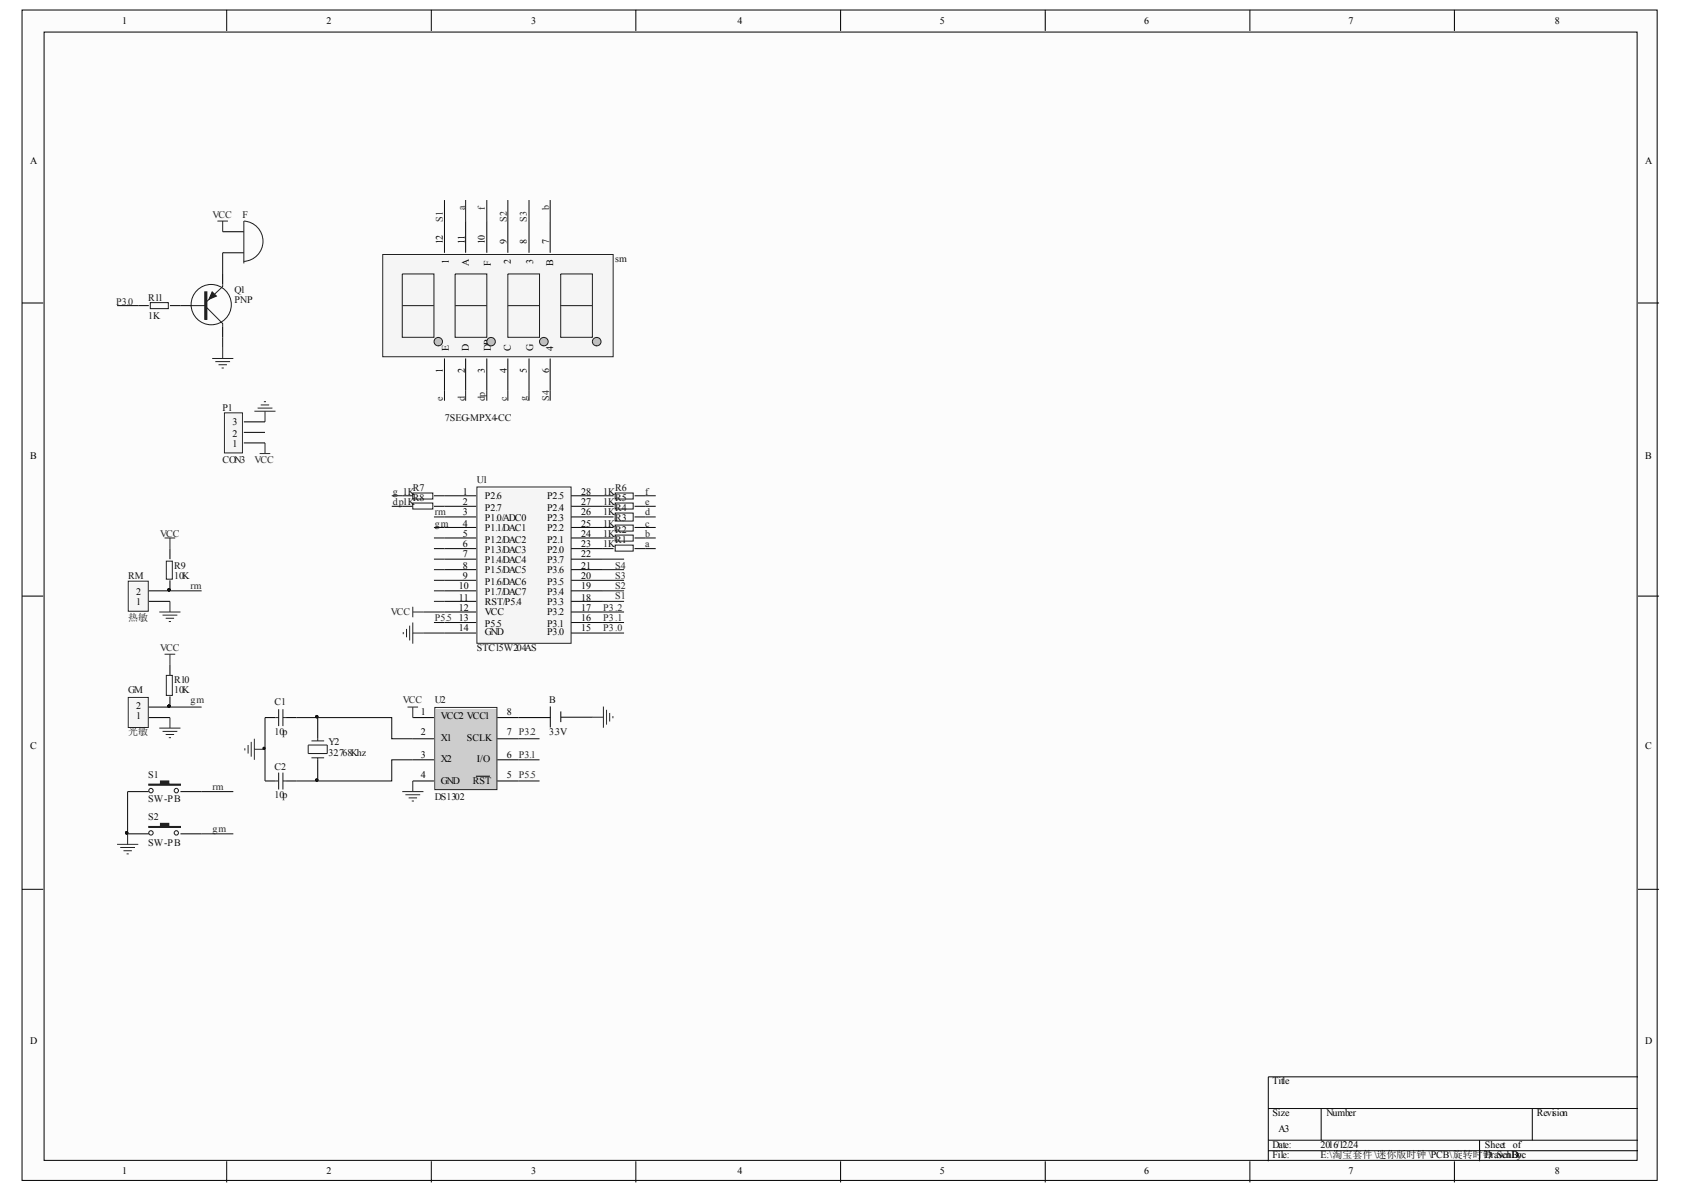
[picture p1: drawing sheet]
<svg xmlns="http://www.w3.org/2000/svg" width="297mm" height="210mm" viewBox="0 0 297 210" stroke-linecap="round" stroke-linejoin="round" font-family="sans-serif">
<path d="M4.2 2.1h287.5v205.7h-287.5z" fill="#fcfcfc"/>
<path d="M3.9 1.8h287.8v206h-287.8z" fill="none" stroke="#000" stroke-width=".18"/>
<path d="M8.1 6h280.1v198.3h-280.1z" fill="#fcfcfc"/>
<g fill="none" stroke="#000" stroke-width=".18">
<path d="M7.8 5.6h280.4v198.7h-280.4zM39.9 1.7v3.7M75.9 1.7v3.7M111.9 1.7v3.7M148 1.7v3.7M184 1.7v3.7M220 1.7v3.7M256.1 1.7v3.7M3.9 53.3h3.7M24.3 53.8h1.9M29.9 53.8h1.9M39.2 40.8h3.7"/>
<path d="M39.2 44.5h3.7M288.4 53.3h3.7M70.8 89.1h1.9M70.8 87.3h1.9M76.4 89.1h1.9M76.4 87.3h1.9M106.1 96.6h1.9M106.1 94.7h1.9M106.1 92.8h1.9M106.1 91h1.9M106.1 89.1h1.9M106.1 87.3h1.9"/>
<path d="M111.7 96.6h1.9M111.7 94.7h1.9M111.7 92.8h1.9M111.7 91h1.9M111.7 89.1h1.9M111.7 87.3h1.9M3.9 104.9h3.7M288.4 104.9h3.7M3.9 156.5h3.7M288.4 156.5h3.7M223.3 195.1h65.1M232.6 195.1v5.6"/>
<path d="M269.8 195.1v5.6M288.4 189.6h-65.1v14.8M39.9 204.4v3.7M75.9 204.4v3.7M111.9 204.4v3.7M148 204.4v3.7M184 204.4v3.7M220 204.4v3.7M223.3 200.7h65.1M223.3 202.6h65.1M256.1 204.4v3.7M260.5 200.7v3.7"/>
</g>
<path d="M26.5 53.3h3.1v1h-3.1zM42.9 46a3.6 3.6 0 0 0 3.4-3.5 3.6 3.6 0 0 0-3.4-3.6v7.5M72.7 86.8h3.5v1h-3.5zM72.7 88.5h3.5v1.1h-3.5zM108.3 96h3.2v1h-3.2zM108.3 94.2h3.2v1h-3.2zM108.3 92.4h3.2v1.1h-3.2zM108.3 90.3h3.2v1.4h-3.2zM108.3 88.5h3.2v1.1h-3.2zM108.3 86.8h3.2v1h-3.2z" fill="none" stroke="#1c1c1c" stroke-width=".18"/>
<path d="M39.2 44.5v3.7M39.2 59.4v1.8M69 87.3h1.8M69 89.1h1.8M113.6 87.3h1.8M113.6 89.1h1.8M113.6 91h1.8M113.6 92.8h1.8M113.6 94.7h1.8M113.6 96.6h1.8" fill="none" stroke="#0e0e0e" stroke-width=".18"/>
<path d="M38.3 38.9h1.8M39.2 38.9v1.9M37.4 63.1h3.7M37.9 63.7h2.6M38.5 64.2h1.5M39 64.8h.4M39.2 61.2v1.9" fill="none" stroke="#262626" stroke-width=".18"/>
<path d="M76.9 124.9h10.6v14.1h-10.6z" fill="#cdcdcd"/>
<g fill="none" stroke="#262626" stroke-width=".18">
<path d="M70.8 139.3h3.7M71.4 139.9h2.6M71.7 124.5h1.9M72.7 124.5v1.8M72.7 137.5v1.8M76.6 124.5h10.9v14.5h-10.9zM104.4 126.3h1.8M106.2 124.4v3.7M106.8 124.9v2.7M107.3 125.5v1.5M107.9 126.1v.3M71.9 140.4h1.5"/>
<path d="M72.5 141h.4"/>
</g>
<g fill="none" stroke="#000" stroke-width=".18">
<path d="M55.9 126.3v3.7M55.9 133.7v3.8M72.7 126.3h3.7M72.7 130h3.7M72.7 133.7h3.7M72.7 137.5h3.7M83.8 136.6h2.5M87.6 126.3h9.3M87.6 130h3.7M87.6 133.7h3.7M87.6 137.5h3.7M96.9 124.4v3.7"/>
<path d="M98.7 125.2v1.9M98.8 126.3h5.6"/>
</g>
<g fill="#0e0e0e" stroke="#0e0e0e" stroke-width=".18">
<path d="M55.6 137.2h.3v.3l-.3-.1z" fill-rule="evenodd"/>
<path d="M55.6 126h.3v.3h-.3z" fill-rule="evenodd"/>
<path d="M55.6 137.2h.3v.3l-.3-.1z" fill-rule="evenodd"/>
<path d="M55.6 126h.3v.3h-.3z" fill-rule="evenodd"/>
</g>
<path d="M54.3 131.1h3.3v1.5h-3.3zM54.8 130.4h2.3M54.8 133.4h2.3M55.9 130v.4M55.9 133.4v.3" fill="none" stroke="#1c1c1c" stroke-width=".18"/>
<path d="M76.4 109.6h1.9M91.3 130h3.7M91.3 133.7h3.7M91.3 137.5h3.7" fill="none" stroke="#0e0e0e" stroke-width=".18"/>
<path d="M22.9 102.7h3.2v4.9h-3.2z" fill="#f5f5f5"/>
<path d="M22.6 102.3h3.5v5.3h-3.5z" fill="none" stroke="#262626" stroke-width=".18"/>
<path d="M26.2 105.9h3.7M26.2 104h3.7" fill="none" stroke="#000" stroke-width=".18"/>
<circle cx="29.7" cy="103.8" r=".2" fill="#0e0e0e" stroke="#0e0e0e" stroke-width=".18"/>
<path d="M22.9 123.1h3.2v5h-3.2z" fill="#f5f5f5"/>
<g fill="none" stroke="#262626" stroke-width=".18">
<path d="M44.8 72.4h3.7M45.4 71.8h2.6M45.7 79.8h1.9M45.9 71.3h1.5M46.5 70.7h.3M46.7 72.4v1.9M46.7 78v1.8M29 94.7h1.8M29.9 94.7v1.9M28 107.7h3.8M28.6 108.3h2.6M29 115.2h1.8"/>
<path d="M29.2 108.8h1.4M29.7 109.4h.4M29.9 105.9v1.8M29.9 115.2v1.8M71 111.3v.3M71.6 110.7v1.5M72.1 110.1v2.6M72.7 107.7h1.8M72.7 106.8v1.9M72.7 109.6v3.7M72.7 111.4h1.8M22.6 122.8h3.5v5.3h-3.5z"/>
<path d="M28 128.2h3.8M28.6 128.7h2.6M29.2 129.3h1.4M29.7 129.8h.4M29.9 126.3v1.9M43.1 131.7v.4M43.7 131.1v1.5M44.2 130.6v2.6M44.8 130v3.7M44.8 131.9h1.9M20.6 148.6h3.7M21.2 149.2h2.6"/>
<path d="M21.7 149.8h1.5M22.3 150.3h.4M22.5 146.8v1.8"/>
</g>
<g fill="none" stroke="#000" stroke-width=".18">
<path d="M29.9 96.6v1.8M29.9 102.2v1.8M29.9 117v1.9M22.5 139.3h3.7M26.2 126.3h3.7M29.9 122.6v1.9h-3.7M31.8 139.3h3.7M46.7 126.3h1.8M46.7 137.5h1.8M50.4 126.3h1.8M50.4 137.5h1.8M22.5 146.8h3.7"/>
<path d="M31.8 146.8h3.7"/>
</g>
<g fill="#0e0e0e" stroke="#0e0e0e" stroke-width=".18">
<circle cx="29.7" cy="124.3" r=".19"/>
<circle cx="29.7" cy="103.8" r=".2"/>
<circle cx="22.3" cy="146.6" r=".2"/>
<circle cx="46.5" cy="131.7" r=".2"/>
</g>
<g fill="none" stroke="#1c1c1c" stroke-width=".18">
<path d="M29.3 98.8h1v3.2h-1zM29.3 118.9h1v3.5h-1zM48.5 126.3h.6M48.5 137.5h.6M49.1 124.8v3M49.1 136v3M49.8 124.8v3M49.8 136v3M49.8 126.3h.6M49.8 137.5h.6"/>
<circle cx="26.6" cy="139.2" r=".39"/>
<circle cx="31" cy="139.2" r=".39"/>
<circle cx="26.6" cy="146.6" r=".39"/>
<circle cx="31" cy="146.6" r=".38"/>
</g>
<g fill="#1c1c1c" stroke="#1c1c1c" stroke-width=".18">
<path d="M26.2 138h2v-.5h1.5v.5h2.1v.2h-5.6z" fill-rule="evenodd"/>
<path d="M26.2 145.5h2v-.6h1.5v.6h2.1v.2h-5.6z" fill-rule="evenodd"/>
</g>
<g fill="none" stroke="#0e0e0e" stroke-width=".18">
<path d="M106.1 98.4h3.8M29.9 104h5.6M74.5 107.7h3.8M74.5 111.4h3.8M106.1 104h3.8M106.1 100.3h3.8M106.1 102.2h3.8M106.1 107.7h3.8M106.1 111.4h3.8M106.1 109.6h3.8M106.1 105.9h3.8M22.5 139.3v7.5"/>
<path d="M29.9 124.5h5.6M35.5 139.3h5.6M46.7 126.3v11.2M52.2 126.3h16.8v3.7h3.7M72.7 133.7h-3.7v3.8h-16.8M35.5 146.8h5.6"/>
</g>
<path d="M67.7 45.2h40.2v17.6h-40.2z" fill="#f5f5f5"/>
<path d="M67.4 44.8h40.5v18h-40.5z" fill="none" stroke="#262626" stroke-width=".18"/>
<path d="M70.8 48.2h5.6v11.2h-5.6zM70.8 53.8h5.6M80.1 48.2h5.6v11.2h-5.6zM80.1 53.8h5.6M89.4 48.2h5.6v11.2h-5.6zM89.4 53.8h5.6M98.7 48.2h5.6v11.2h-5.6zM98.7 53.8h5.6" fill="none" stroke="#1c1c1c" stroke-width=".18"/>
<path d="M78.3 38.9v5.6M82 38.9v5.6M85.7 38.9v5.6M89.4 38.9v5.6M93.1 38.9v5.6M96.9 38.9v5.6M78.3 63.1v5.6M82 63.1v5.6M85.7 63.1v5.6M89.4 63.1v5.6M93.1 63.1v5.6M96.9 63.1v5.6" fill="none" stroke="#000" stroke-width=".18"/>
<g fill="#c0c0c0" stroke="#1c1c1c" stroke-width=".18">
<circle cx="77.2" cy="60.1" r=".74"/>
<circle cx="86.5" cy="60.1" r=".75"/>
<circle cx="95.8" cy="60.1" r=".75"/>
<circle cx="105.1" cy="60.1" r=".75"/>
</g>
<g fill="none" stroke="#0e0e0e" stroke-width=".18">
<path d="M78.3 35.2v3.7M82 35.2v3.7M85.7 35.2v3.7M89.4 35.2v3.7M93.1 35.2v3.7M96.9 35.2v3.7M20.6 53.8h3.7M78.3 68.7v1.8M82 68.7v1.8M85.7 68.7v1.8M89.4 68.7v1.8M93.1 68.7v1.8"/>
<path d="M96.9 68.7v1.8M76.4 91h1.9M76.4 92.8h1.9M76.4 94.7h1.9M76.4 96.6h1.9M76.4 98.4h1.9M76.4 100.3h1.9M76.4 102.2h1.9M76.4 104h1.9M76.4 105.9h1.9"/>
</g>
<path d="M31.8 53.8h1.8M39.2 48.2v1.9M39.2 57.5v1.9" fill="none" stroke="#000" stroke-width=".18"/>
<g fill="none" stroke="#1c1c1c" stroke-width=".18">
<path d="M33.4 53.8h2.6M36.4 54.2l2.8 2.8v.5M39.2 50.1v.3l-2.8 2.6"/>
<circle cx="37.2" cy="53.6" r="3.5"/>
</g>
<g fill="#1c1c1c" stroke="#1c1c1c" stroke-width=".18">
<path d="M37.4 51.4l.7 .7-1.3 .6z"/>
<path d="M36 51.4h.4v4.8h-.4z" fill-rule="evenodd"/>
</g>
<path d="M84.3 86.1h16.2v27.1h-16.2z" fill="#f5f5f5"/>
<path d="M84 85.7h16.5v27.5h-16.5z" fill="none" stroke="#262626" stroke-width=".18"/>
<g fill="none" stroke="#000" stroke-width=".18">
<path d="M78.3 87.3h5.5M78.3 89.1h5.5M78.3 91h5.5M78.3 92.8h5.5M78.3 94.7h5.5M78.3 96.6h5.5M78.3 98.4h5.5M100.6 87.3h5.5M100.6 89.1h5.5M100.6 91h5.5M100.6 92.8h5.5M100.6 94.7h5.5"/>
<path d="M100.6 96.6h5.5M100.6 98.4h5.5M78.3 100.3h5.5M78.3 102.2h5.5M78.3 104h5.5M78.3 105.9h5.5M78.3 107.7h5.5M78.3 109.6h5.5M78.3 111.4h5.5M100.6 100.3h5.5M100.6 102.2h5.5M100.6 104h5.5"/>
<path d="M100.6 105.9h5.5M100.6 107.7h5.5M100.6 109.6h5.5M100.6 111.4h5.5"/>
</g>
<path d="M39.9 73h2.8v6.7h-2.8z" fill="#f5f5f5"/>
<path d="M39.5 72.7h3.2v7h-3.2z" fill="none" stroke="#262626" stroke-width=".18"/>
<path d="M42.9 78h3.8M42.9 76.1h3.8M42.9 74.3h3.8" fill="none" stroke="#000" stroke-width=".18"/>
<g font-size="1.8">
<text x="21.5" y="4.2">1</text>
<text x="57.5" y="4.2">2</text>
<text x="93.5" y="4.2">3</text>
<text x="129.8" y="4.2">4</text>
<text x="165.4" y="4.2">5</text>
<text x="201.4" y="4.2">6</text>
<text x="237.4" y="4.2">7</text>
<text x="273.8" y="4.2">8</text>
<text x="5.3" y="28.9">A</text>
<text x="289.6" y="28.9">A</text>
<text x="78" y="43" transform="rotate(-90 78 43)">12</text>
<text x="79" y="46.6" transform="rotate(-90 79 46.6)">1</text>
<text x="81.8" y="43" transform="rotate(-90 81.8 43)">11</text>
<text x="82.5" y="46.9" transform="rotate(-90 82.5 46.9)">A</text>
<text x="85.4" y="43" transform="rotate(-90 85.4 43)">10</text>
<text x="86.4" y="46.9" transform="rotate(-90 86.4 46.9)">F</text>
<text x="89.3" y="43" transform="rotate(-90 89.3 43)">9</text>
<text x="90" y="46.6" transform="rotate(-90 90 46.6)">2</text>
<text x="92.8" y="43" transform="rotate(-90 92.8 43)">8</text>
<text x="93.8" y="46.6" transform="rotate(-90 93.8 46.6)">3</text>
<text x="96.7" y="43" transform="rotate(-90 96.7 43)">7</text>
<text x="97.4" y="46.9" transform="rotate(-90 97.4 46.9)">B</text>
<text x="78" y="65.6" transform="rotate(-90 78 65.6)">1</text>
<text x="79" y="61.7" transform="rotate(-90 79 61.7)">E</text>
<text x="81.8" y="65.6" transform="rotate(-90 81.8 65.6)">2</text>
<text x="82.5" y="61.7" transform="rotate(-90 82.5 61.7)">D</text>
<text x="85.4" y="65.6" transform="rotate(-90 85.4 65.6)">3</text>
<text x="86.4" y="61.7" transform="rotate(-90 86.4 61.7)">DP</text>
<text x="89.3" y="65.6" transform="rotate(-90 89.3 65.6)">4</text>
<text x="90" y="61.7" transform="rotate(-90 90 61.7)">C</text>
<text x="92.8" y="65.6" transform="rotate(-90 92.8 65.6)">5</text>
<text x="93.8" y="61.7" transform="rotate(-90 93.8 61.7)">G</text>
<text x="96.7" y="65.6" transform="rotate(-90 96.7 65.6)">6</text>
<text x="97.4" y="61.7" transform="rotate(-90 97.4 61.7)">4</text>
<text x="40.9" y="76.9">2</text>
<text x="40.9" y="74.8">3</text>
<text x="5.3" y="80.8">B</text>
<text x="40.9" y="78.7">1</text>
<text x="289.6" y="80.8">B</text>
<text x="81.5" y="87.1">1</text>
<text x="81.5" y="88.9">2</text>
<text x="85.4" y="87.8">P2.6</text>
<text x="85.4" y="89.9">P2.7</text>
<text x="96.3" y="89.9">P2.4</text>
<text x="96.3" y="87.8">P2.5</text>
<text x="102.3" y="88.9">27</text>
<text x="102.3" y="87.1">28</text>
<text x="81.5" y="90.7">3</text>
<text x="81.5" y="92.8">4</text>
<text x="81.5" y="94.5">5</text>
<text x="85.4" y="91.7">P1.0/ADC0</text>
<text x="85.4" y="93.5">P1.1/DAC1</text>
<text x="85.4" y="95.6">P1.2/DAC2</text>
<text x="96.3" y="95.6">P2.1</text>
<text x="96.3" y="93.5">P2.2</text>
<text x="96.3" y="91.7">P2.3</text>
<text x="102.3" y="94.5">24</text>
<text x="102.3" y="92.8">25</text>
<text x="102.3" y="90.7">26</text>
<text x="81.5" y="96.3">6</text>
<text x="81.5" y="98.1">7</text>
<text x="81.5" y="100.2">8</text>
<text x="81.5" y="101.9">9</text>
<text x="85.4" y="97.4">P1.3/DAC3</text>
<text x="85.4" y="99.1">P1.4/DAC4</text>
<text x="85.4" y="100.9">P1.5/DAC5</text>
<text x="96.3" y="100.9">P3.6</text>
<text x="96.3" y="99.1">P3.7</text>
<text x="96.3" y="97.4">P2.0</text>
<text x="102.3" y="101.9">20</text>
<text x="102.3" y="100.2">21</text>
<text x="102.3" y="98.1">22</text>
<text x="102.3" y="96.3">23</text>
<text x="24" y="106.5">1</text>
<text x="24" y="104.8">2</text>
<text x="80.8" y="103.7">10</text>
<text x="80.8" y="105.8">11</text>
<text x="80.8" y="107.6">12</text>
<text x="85.4" y="103">P1.6/DAC6</text>
<text x="85.4" y="104.8">P1.7/DAC7</text>
<text x="85.4" y="106.5">RST/P5.4</text>
<text x="96.3" y="106.5">P3.3</text>
<text x="96.3" y="104.8">P3.4</text>
<text x="96.3" y="103">P3.5</text>
<text x="102.3" y="107.6">17</text>
<text x="102.3" y="105.8">18</text>
<text x="102.3" y="103.7">19</text>
<text x="80.8" y="109.4">13</text>
<text x="80.8" y="111.1">14</text>
<text x="85.4" y="108.3">VCC</text>
<text x="85.4" y="110.4">P5.5</text>
<text x="85.4" y="111.8">GND</text>
<text x="96.3" y="111.8">P3.0</text>
<text x="96.3" y="110.4">P3.1</text>
<text x="96.3" y="108.3">P3.2</text>
<text x="102.3" y="111.1">15</text>
<text x="102.3" y="109.4">16</text>
<text x="24" y="124.9">2</text>
<text x="74.1" y="125.9">1</text>
<text x="89.3" y="125.9">8</text>
<text x="5.3" y="131.9">C</text>
<text x="24" y="126.6">1</text>
<text x="74.1" y="129.5">2</text>
<text x="77.6" y="126.6">VCC2 VCC1</text>
<text x="77.6" y="130.5">X1</text>
<text x="82.2" y="130.5">SCLK</text>
<text x="89.3" y="129.5">7</text>
<text x="289.6" y="131.9">C</text>
<text x="74.1" y="133.3">3</text>
<text x="74.1" y="136.9">4</text>
<text x="77.6" y="134">X2</text>
<text x="77.6" y="137.9">GND</text>
<text x="83.3" y="137.9">RST</text>
<text x="84" y="134">I/O</text>
<text x="89.3" y="136.9">5</text>
<text x="89.3" y="133.3">6</text>
<text x="5.3" y="183.8">D</text>
<text x="289.6" y="183.8">D</text>
<text x="224" y="190.9">Title</text>
<text x="224" y="196.5">Size</text>
<text x="233.5" y="196.5">Number</text>
<text x="270.6" y="196.5">Revision</text>
<text x="224" y="202.1">Date:</text>
<text x="224" y="203.9">File:</text>
<text x="225.1" y="199.3">A3</text>
<text x="232.5" y="202.1">2016/12/24</text>
<text x="232.5" y="203.9">E:\淘宝套件 \迷你版时钟 \PCB\旋转时钟 .SchDoc</text>
<text x="261.4" y="202.1">Sheet</text>
<text x="261.4" y="203.9">Drawn By:</text>
<text x="266.3" y="202.1">of</text>
<text x="21.5" y="206.7">1</text>
<text x="57.5" y="206.7">2</text>
<text x="93.5" y="206.7">3</text>
<text x="129.8" y="206.7">4</text>
<text x="165.4" y="206.7">5</text>
<text x="201.4" y="206.7">6</text>
<text x="237.4" y="206.7">7</text>
<text x="273.8" y="206.7">8</text>
</g>
<g font-size="1.8" fill="#262626">
<text x="37.4" y="38.4">VCC</text>
<text x="78" y="39.1" transform="rotate(-90 78 39.1)">S1</text>
<text x="81.8" y="37" transform="rotate(-90 81.8 37)">a</text>
<text x="85.4" y="37" transform="rotate(-90 85.4 37)">f</text>
<text x="89.3" y="39.1" transform="rotate(-90 89.3 39.1)">S2</text>
<text x="92.8" y="39.1" transform="rotate(-90 92.8 39.1)">S3</text>
<text x="96.7" y="37" transform="rotate(-90 96.7 37)">b</text>
<text x="20.5" y="53.6">P3.0</text>
<text x="78" y="70.5" transform="rotate(-90 78 70.5)">e</text>
<text x="81.8" y="70.5" transform="rotate(-90 81.8 70.5)">d</text>
<text x="85.4" y="70.5" transform="rotate(-90 85.4 70.5)">dp</text>
<text x="89.3" y="70.5" transform="rotate(-90 89.3 70.5)">c</text>
<text x="92.8" y="70.5" transform="rotate(-90 92.8 70.5)">g</text>
<text x="96.7" y="70.5" transform="rotate(-90 96.7 70.5)">S4</text>
<text x="44.8" y="81.5">VCC</text>
<text x="69.1" y="87.1">g 1K</text>
<text x="69.1" y="88.9">dp1K</text>
<text x="113.6" y="88.9">e</text>
<text x="113.6" y="87.1">f</text>
<text x="28.2" y="94.5">VCC</text>
<text x="76.6" y="90.7">rm</text>
<text x="76.6" y="92.8">gm</text>
<text x="113.6" y="94.5">b</text>
<text x="113.6" y="92.8">c</text>
<text x="113.6" y="90.7">d</text>
<text x="108.3" y="101.9">S3</text>
<text x="108.3" y="100.2">S4</text>
<text x="113.6" y="96.3">a</text>
<text x="33.5" y="103.7">rm</text>
<text x="106.2" y="107.6">P3.2</text>
<text x="108.3" y="105.5">S1</text>
<text x="108.3" y="103.7">S2</text>
<text x="68.8" y="108.3">VCC</text>
<text x="76.6" y="109.4">P5.5</text>
<text x="106.2" y="111.1">P3.0</text>
<text x="106.2" y="109.4">P3.1</text>
<text x="28.2" y="114.6">VCC</text>
<text x="33.5" y="123.8">gm</text>
<text x="70.9" y="123.8">VCC</text>
<text x="91.4" y="129.5">P3.2</text>
<text x="91.4" y="133.3">P3.1</text>
<text x="91.4" y="136.9">P5.5</text>
<text x="37.4" y="139">rm</text>
<text x="37.4" y="146.4">gm</text>
</g>
<g font-size="1.8" fill="#0e0e0e">
<text x="42.7" y="38.4">F</text>
<text x="108.3" y="46.2">sm</text>
<text x="26.1" y="52.9">R11</text>
<text x="41.3" y="51.5">Q1</text>
<text x="41.3" y="53.3">PNP</text>
<text x="26.1" y="56.1">1K</text>
<text x="39.2" y="72.3">P1</text>
<text x="78.3" y="74.1">7SEG-MPX4-CC</text>
<text x="39.2" y="81.5">CON3</text>
<text x="72.7" y="86.4">R7</text>
<text x="72.7" y="88.2">R8</text>
<text x="84" y="85">U1</text>
<text x="106.2" y="88.9">1K</text>
<text x="106.2" y="87.1">1K</text>
<text x="108.3" y="89.9">R4</text>
<text x="108.3" y="88.2">R5</text>
<text x="108.3" y="86.4">R6</text>
<text x="106.2" y="94.5">1K</text>
<text x="106.2" y="92.8">1K</text>
<text x="106.2" y="90.7">1K</text>
<text x="108.3" y="95.6">R1</text>
<text x="108.3" y="93.8">R2</text>
<text x="108.3" y="91.7">R3</text>
<text x="22.6" y="101.9">RM</text>
<text x="30.7" y="101.9">10K</text>
<text x="30.7" y="100.2">R9</text>
<text x="106.2" y="96.3">1K</text>
<text x="22.6" y="109.4">热敏</text>
<text x="84" y="114.6">STC15W204AS</text>
<text x="22.6" y="122.1">GM</text>
<text x="30.7" y="122.1">10K</text>
<text x="30.7" y="120.3">R10</text>
<text x="48.3" y="124.2">C1</text>
<text x="76.6" y="123.8">U2</text>
<text x="96.7" y="123.8">B</text>
<text x="22.6" y="129.5">光敏</text>
<text x="48.3" y="129.5">10p</text>
<text x="57.9" y="131.2">Y2</text>
<text x="96.7" y="129.5">3.3V</text>
<text x="26.1" y="136.9">S1</text>
<text x="48.3" y="135.5">C2</text>
<text x="57.9" y="133">32.768Khz</text>
<text x="26.1" y="141.1">SW-PB</text>
<text x="48.3" y="140.4">10p</text>
<text x="76.6" y="140.8">DS1302</text>
<text x="26.1" y="144.3">S2</text>
<text x="26.1" y="148.9">SW-PB</text>
</g>
</svg>
